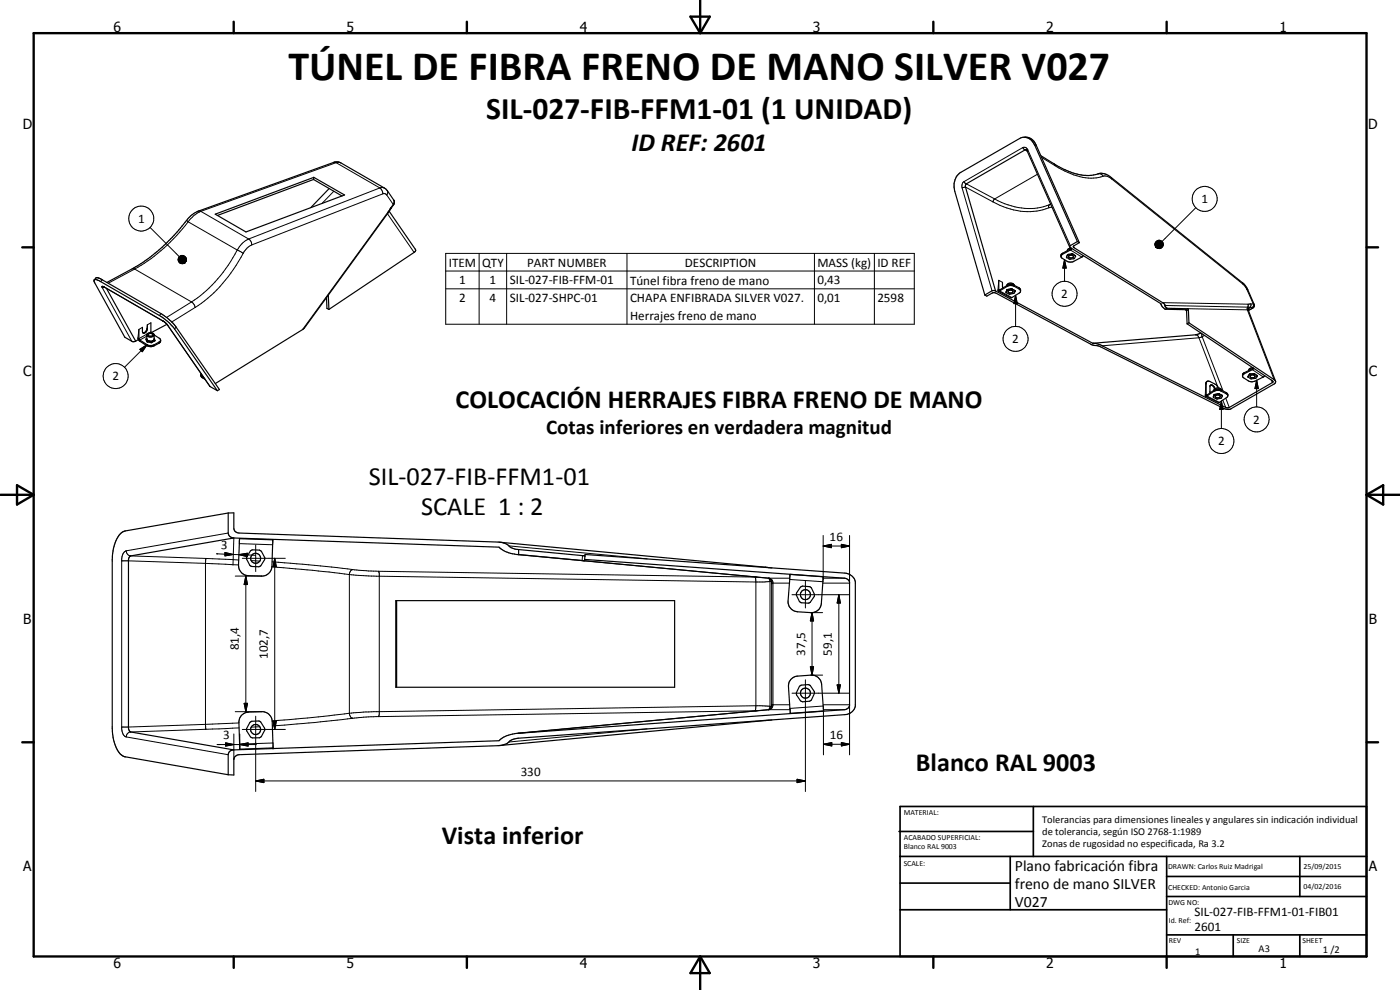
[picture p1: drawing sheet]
<svg xmlns="http://www.w3.org/2000/svg" width="420mm" height="297mm" viewBox="0 0 420 297" stroke-linecap="round" stroke-linejoin="round" font-family="sans-serif">
<g fill="none" stroke="#000" stroke-width=".3">
<path d="M100.1 48.7l.8 .1M100.2 57.4l-3.5 3.6M100.9 48.8l-40.6 14.6M100.9 48.8l.9-.1 .5 .2M100.9 48.8l13.1 7.6M114 56.4l.8 1 .1 .8M114 56.4l-39.4 15.3M114 56.4l.9-.1 .5 .1M114.9 58.2l.7-.1 .5 .4M114.9 58.2l-39.3 15.3M116.1 58.5l1.9 2.8M116.2 57.2l.2 .6-.3 .7"/>
<path d="M118.1 60l.2 .6-.3 .7M288.7 56.4l1.1-.3 8.2 4.5M288.7 56.4l9 30.8M289.3 54.5l.5 .6 8.7 4.6M289.3 54.5a1.68 1.68 0 0 0-.6 1.9M298.5 59.7a18.9 18.9 0 0 0 16.4 1.7M298.5 59.7l-.5 .9M306.9 44.3l.5 .6 .9 .4 .2-.3M306.9 44.3l-17.6 10.2M306.9 44.3l1.1 .1 .5 .6M308.5 45l12.7 28.7M310.5 43.6h.5"/>
<path d="M311.4 52.3l-12.9 7.4M312.6 47.2l4.1 2.5M316.4 49.2l.3 .5M316.7 49.7a19.5 19.5 0 0 0 13 3.6l1.4-.4M329.5 52.2h.7l.9 .7M331.1 52.9h1.2l1.4 .8M333.5 53.3l.2 .4M333.7 53.7l39.3 31.5M45 68.2l8.8 8.8M53.4 77.9l2.2 .9-2.1-.7zM53.5 78.1l2.1 .7-2.1-.4zM53.5 77.6l2.1 1.2-2.2-.9z"/>
<path d="M53.5 78.4l2.1 .4-1.9-.2zM53.6 77.3l2 1.5-2.1-1.2zM53.7 78.6l1.9 .2h-1.7zM53.7 77.1l.2-.2 1.7 1.9zM53.7 77.1l1.9 1.7-2-1.5zM53.9 78.8h1.7l-1.6 .2zM53.9 76.9l.2-.1 1.5 2zM54 79l1.6-.2zM54.1 76.8l.3-.1 1.2 2.1zM54.3 79.1l1.3-.3zM54.4 76.7l.2-.1 1 2.2zM54.6 79.1l1-.3z"/>
<path d="M54.6 76.6l.3 .1 .7 2.1zM54.9 79.1l.7-.3zM54.9 76.7l.3 .1 .4 2zM55.1 79l.5-.2zM55.2 76.8l.2 .1 .2 1.9zM55.4 78.9l.2-.1zM55.4 76.9l.2 .1v1.8zM55.6 77l.2 .3-.2 1.5zM55.8 77.3l.1 .2-.3 1.3zM55.9 78.3l-.3 .5zM55.9 78.1l-.3 .7zM55.9 77.5l-.3 1.3z"/>
<path d="M56 77.8l-.4 1zM56 66.2h.1M56 66.2l.5 .3M56.5 66.5a52.5 52.5 0 0 1-16.1 14.2M56.5 66.5l14.7 8.5M59.6 63.3l.7 .1M60.3 63.4a8.8 8.8 0 0 0-3.8 3.1M60.3 63.4l14.3 8.3M71.2 75l1.8 1M71.2 75a40.5 40.5 0 0 1-13.7 15.6M73 76a42.5 42.5 0 0 1-13.5 15.7l-.9 .5M74.6 71.7a2.02 2.02 0 0 1 1 1.8"/>
<path d="M74.6 71.7a7.3 7.3 0 0 0-3.4 3.3M75.6 73.5l-1.4 .9-1.2 1.6M116.3 64.1l8 11.6M116.4 63.6l-25.6 35.3M116.4 63.6l.1 .2M117.3 62.4l-.9 1.2M117.3 62.4v.2M118 61.3l-.7 1.1M118 61.3l.1 .1M118.1 61.4v.1M133.8 76h140.6v21.3h-140.6zM143.8 76v21.3"/>
<path d="M152 76v21.3M188.2 76v21.3M244.4 76v21.3M262.4 76v21.3M298 60.6a19.5 19.5 0 0 0 16.8 1.8M314.9 61.4l-.2 .4 .1 .6M315.3 61.2l-.4 .2M315.4 61.3l-.5 .1M315.8 62.1l-1 .3M318.9 76v.3M319.5 77.9l.5 2.5h-1zM319.5 77.9v6.5"/>
<path d="M321.3 74.7v.3l3.4 2.1M322.1 73.9l.3 .4M346.6 73.2l.4 1zM346.7 72.9l.3 1.3zM346.7 73.5l.3 .7zM346.7 73.8l.3 .4zM346.8 72.7l.2-.2v1.7zM346.8 72.7l.2 1.5-.3-1.3zM346.8 74l.2 .2zM347 72.5l.2-.2-.2 1.9zM347 74.2l.5 .3zM347 74.2l.7 .3z"/>
<path d="M347 74.2l1 .4zM347 74.2l1.3 .3zM347 74.2l1.5 .2-.2 .1zM347 74.2l1.7 .1-.2 .1zM347 74.2l1.9-.2-.2 .3zM347 74.2l2-.4-.1 .2zM347 74.2l2.1-.6-.1 .2zM347 74.2l2.2-.9-.1 .3zM347 74.2l2.1-1.2 .1 .3zM347 74.2l2-1.4 .1 .2zM347 74.2l1.9-1.6 .1 .2zM347.2 72.3l.2-.1-.4 2z"/>
<path d="M347.4 72.2l.2-.1-.6 2.1zM347.6 72.1h.3l-.9 2.1zM347.9 72.1h.3l-1.2 2.1zM348.2 72.1l.2 .1-1.4 2zM348.4 72.2l.2 .1-1.6 1.9zM348.6 72.3l.3 .3-1.9 1.6zM358.9 62.3l-10.1 10.1M30.6 86.2h.8M30.6 86.2l9 16.2M30.7 83.9l-.5 .6M31.2 86.1l17.6 10.2M31.3 86.1h.1"/>
<path d="M31.3 86.1l-.7-.2v.3M39.7 80.6l.7 .1M40.4 80.7l-7.9 4.3M40.4 80.7l17.1 9.9M42.7 98.2l-1 .6-.3 2.6 .3 .2 2.4-1.4M44.1 98.6l.1 .1M44.1 98.6a1.35 1.35 0 0 1-1.2 1.3M45.3 99.6l-.4 .3M45.3 96.9l-1.1 .6-.1 1.1M48.3 94.1l-.5 .6M48.8 96.3l.1 .1M48.8 96.3l1.6 1.3"/>
<path d="M50.2 97.5l.2 .1M50.4 97.6l12.7 18.4M52.9 98.2l-.5 .5M57.5 90.6l-7.5 4.6M57.5 90.6l.7 .7 .4 .9M58.6 92.2l-7 4.4M98.4 88.7l.1 .1M133.8 81.3h140.6M133.8 86.7h140.6M300.9 84.7l-1.1-.6-.3 2.9h.5v.3l3.7 2M302.2 85.6v.3M304.4 85.6v.3"/>
<path d="M304.8 88.6l.5 2.5h-1zM304.8 88.6v9.3M305.8 86.4v.3M348.9 90.8l25.7 .5M349.6 91.7l24.9 .5M355.8 92.9l.6-.3 17.9 .4M356.6 93l-.5 .3M372.8 84.8l.2 .4M373 85.2l1.2 1.6M374.2 86.8l1.9 4.4M374.2 86.8l.3 .1M374.3 93l8.1 20.9"/>
<path d="M374.3 93l.3 .1M374.5 92.2h.6M374.5 92.2l-.2 .8M374.6 91.3l-.1 .9M375.1 92.2h.8l-.2 .3M375.1 92.2l-.5 .5M375.4 91.2v.6l-.3 .4M375.7 92.5l-1 .6M375.9 92.5h-.2M376.1 91.2l-1.5 .1M376.1 91.2l.3 .1M376.1 91.2l.1 .6-.4 .4"/>
<path d="M42 104.8l2.1-1.4-1.4 2.1zM44.1 100.9l-2.2 1.1v.4M44.1 103.4v.4M44.1 103.4l-6.7 6.8M46.3 103.5v.3M46.3 101.4l.3 .8-1.1 .6-1.4-.3-.4-.8 .4-.2M47.7 102.7v.3M60.8 113.1v.3M358.8 100.5l.6 .2 .4 .6M359.8 101.3l-29 2.5M359.8 101.3l5.7 14.8M360.7 100.1l.1 .9"/>
<path d="M360.8 101l-1 .3M360.8 101l6.3 16.3M361.5 100.6l-.7 .4M361.9 115.2l-.2 3.3h.5v.3l3.8 1.9M362 115.1l-.1 .1M362.2 114.5l-.3 .7M363.3 115.6a1.1 1.1 0 0 1 1.1 1.2M364.3 117.1v.3M366.5 117v.3M367.9 119.5l1 2.8M367.9 117.8v.3M373.4 111.8v.3"/>
<path d="M375.9 110.6v.3l3.2 2.2M377.1 114.1l.5 2.5h-1zM377.1 114.1v8M381.5 114l.3 .8M366.6 120.4l.5 2.5h-1.1zM366.6 120.4v8.2M367 120.1l.9 2.2M68.5 159.9l-30.6 5.4M36.5 168.3l35.1 1.2M37.9 165.3a1.45 1.45 0 0 0 1.3 1.5l22.6 .8M37.9 165.3a2.62 2.62 0 0 0-1.4 2.4l.1 51.3a2.34 2.34 0 0 0 1.3 2.1M61.8 167.6l9.9 .4"/>
<path d="M61.8 167.6v51.2M65.4 166.2h-.4l5 .2M67.5 165.8l2.5 .6-2.5 .4zM70 166.4h1.7M70.2 161.4l-.3 8.1M70.6 172.8h7.9M71.7 166.4l2.5-.4v1zM71.7 166.4l5 .2M71.8 163.1l10 .3M72.7 167.5h12.9M73.8 172.8l.5 2.6h-1zM73.8 172.8v40.7"/>
<path d="M75.4 168.2l2.6 .2M76.7 163.5v8M81.6 170.1l12.2 1 11 1.3M81.6 168.6l14.6 1.2 11.5 1.3 5.9 .3M82.5 167.5l.4 2.5h-1zM82.5 167.5v51.4M104.8 172.4l8.2 .5 113.9 1.7 4.2-.1M104.8 172.4v41.6M105.9 170.9a1.49 1.49 0 0 0-1.1 1.5M113.6 171.4l113 1.7M113.6 171.4l.2 .7v42.2l-.2 .7M152.7 163.8l41.5 3.9"/>
<path d="M174.8 166.7l-.1 1.5 56 5.3M226.6 173.1h.6M226.6 173.1v.1M226.6 173.2l.3 1.2v37.6l-.3 1.3M229.7 170.2l.2 .1M230.7 173.5h6.3M230.7 173.5l.9 .4 .4 .8v37l-.4 .8-.9 .4M230.7 173.5l.4 1M231.1 174.5v37.4M231.5 174.4l-.4 .1M231.6 175h.1M231.6 175h5.3"/>
<path d="M237 173.9l10 .6M237.7 178.4h17.2M241.7 174.4v8M247 163.8l2.5-.5v1zM247 173.5h6.4M247 163.8h8M247 160.7v13.1M251.7 178.4l.5 2.5h-1zM251.7 178.4v29.6M252.5 163.3l2.5 .5-2.5 .5zM255 160.7v14.3h-8.1M243.3 183.8h3.6"/>
<path d="M243.7 183.8l.5 2.5h-1zM243.7 183.8v18.8M61.8 218.8l-22.8 .8-.9 .7-.2 .8M70.6 213.5h8M71.7 216.9l-35.2 1.2M71.7 218.4l-9.9 .4M72.7 218.9h12.9M73.3 211h1l-.5 2.5zM76.7 214.9v22.6M78 218.1l-2.6 .1M81.9 216.4h1l-.4 2.5zM104.8 214l-12.6 1.4-10.5 .9"/>
<path d="M104.8 214l.4 1.1 .7 .4M105.9 215.5l-11.5 1.3-12.7 1M113.6 215l-7.7 .5M194.2 218.7l-41.5 3.9M226.6 213.3h.6M226.6 213.3l-113 1.7M229.9 216.2h-.2M230.7 212.9h6.4M230.7 212.9l-75.1 7.1M231.1 211.9l.4 .1M231.1 211.9l-.4 1M231.1 211.9l-4.2-.1-114.7 1.7-7.4 .5"/>
<path d="M231.6 211.5h.1M231.6 211.5h5.4M237.7 208h17.2M241.7 204v33.5M243.2 200.1h1l-.5 2.5zM243.4 202.6h3.5M247 211.5h8v15M247 211.8l-9.9 .8M251.2 205.5h1l-.5 2.5zM253.4 212.9h-6.3v13.6M37.9 221.1l30.6 5.3M65.2 223.4h11.8"/>
<path d="M67.7 222.9l2.5 .5-2.5 .5zM70.2 220.2v7.7M72 223.4l2.5-.5v1zM72 220.2v3.8M76.7 234.3l2.5-.5v1zM76.7 234.3h165M81.9 222.9l-10 .4M239.2 233.8l2.5 .5-2.5 .5zM247.1 223.3l2.5-.5v1zM247.1 223.3h7.9M252.5 222.8l2.5 .5-2.5 .5z"/>
<circle cx="361.5" cy="59.7" r="3.8"/>
<circle cx="42.4" cy="65.6" r="3.8"/>
<circle cx="319.5" cy="88.2" r="3.7"/>
<circle cx="34.7" cy="112.9" r="3.7"/>
<circle cx="304.8" cy="101.7" r="3.8"/>
<circle cx="366.6" cy="132.3" r="3.7"/>
<circle cx="377.1" cy="125.8" r="3.8"/>
</g>
<g fill="none" stroke="#000" stroke-width=".35">
<path d="M94.1 53.8l8.5 5M94.1 53.8l-28.8 10.8M94.2 53.2l-.1 .6M98.8 56.6l-5.5 5.7M307.3 41.2a3.4 3.4 0 0 1 3.7 2.4l12.9 29.2M312.4 46.7l4 2.5a16.9 16.9 0 0 0 12.5 3.2 3.9 3.9 0 0 1 4.2 .5l40.2 32.3 .9 1.1 2.3 5.2-.4 .8-1.4 .9M64.6 64.3l29.6-11.1 9.2 5.3-29.6 11.1zM116.8 63.4l7.9 11.5v.5l-26 17.4M320.3 75.2a.93 .93 0 0 1 1.2-.7l-3 1.8-.1 .8 .4 .4a3.8 3.8 0 0 0 2.4 1.2l.9-.2 2.6-1.4 .4-.4M320.4 76.5l-.3 .6M320.4 76.5h.1M320.5 76.4h.1"/>
<path d="M320.6 76.4l-.2 .1M320.6 76.3v.1M320.7 76.9a.74 .74 0 0 1 .8-.4 .74 .74 0 0 1 .6 .7 .85 .85 0 0 1-1.4-.3zM321 74.1l-13-29.1h-.3l-17.7 10.2-.2 .9 9 31.2M321.7 74.6l-2.8 1.7-.5 .6M321.7 76.2h.3M321.7 76.2l-1.1 .2M321.7 76.2h.1M321.7 76.2h.2M321.9 76.2h.1M322 76.2l.7 .6M322.7 76.8l-.2 .7-.3 .1a1.8 1.8 0 0 1-2-.3l-.1-.2"/>
<path d="M322.7 76.7v.1M323.3 72.5l-2.2 1.3-.1 .3 27.4 17 .4 .9 .9 .8M323.3 72.5l.6 .3M323.3 72.5l-12.8-28.9a3.3 3.3 0 0 0-4.5-2l-17.7 10.1a5.2 5.2 0 0 0-1.8 5.7l9.1 31.1M323.9 72.8l-1.6 .9-.2 .5 26.8 16.6 .5 .4 .3 .7 .6 .6M28.3 84a1.35 1.35 0 0 1 2.2-.2l17.8 10.3a17.2 17.2 0 0 1 4.6 4.1l13 18.7-.7 .3M28.3 83.9h.8l1.1 .6 18.3 10.6 2.4 1.8 1.4 1.6 12.9 18.7M28.3 83.9l.1 1 9.1 16.3 2.2 1.3 1-.1M31.1 86.1l18 10.3M32 86.5l8.7 15.9M32.1 84.8l7.6-4.2a47 47 0 0 0 10-7.4l5.4-5.9a9.7 9.7 0 0 1 4.5-4l41.3-14.7 1.4 .3 13.3 7.7 2.5 3.4 .3 .6-.2 .8-1.5 2.1-25.3 34.9-26.8 16.7M41.7 98.8v3.1l2.7 1.6 .5 .2a3.7 3.7 0 0 0 2.8-1l.5-.6"/>
<path d="M44.2 97.5a2.17 2.17 0 0 1-.6 2.3l-.4 .2-.4-.2-.1-1.6M45.3 96.9l.1 3M49.1 96.4h.1M49.1 96.4l1.1 1.1 12.7 18.4 2.3 1.3M50.1 97.3l-4.7 2.5M98 89.3l.1 3.2 .6 .3M98.5 88.6h.1M98.5 88.6v.1M98.5 88.7l.2 4.1M295.6 88.5l.6 .4 1.7-1.1 1 .1 28.6 15.5 2.5 .5 37.6 18.8h1.7l13.1-7.5 .4-.8M298.8 87.3l29.1 15.7M298.8 87.3l-1.1-.1-2.1 1.3"/>
<path d="M299.5 87l.2 .4M299.8 84.1v2.9l2.9-1.6h1.2l.5 .2M300.9 84.7l.1 1.7M302.2 87l-.2 .7 1 .6 1.3-.3 .3-.7M302.3 87h-.1M302.3 86.9h.1M302.4 86.9l-.2 .1M302.6 87.3a.74 .74 0 0 1 .8-.3 .74 .74 0 0 1 .5 .7 .77 .77 0 0 1-.8 .2 .77 .77 0 0 1-.5-.6zM303.4 86.7h.3M303.4 86.7l-1 .2M303.4 86.7h.1M303.6 86.7h.1"/>
<path d="M303.7 86.7h.1M303.7 86.7l.8 .5M304.4 85.6l1.4 .8 .4 .3 .1 .8-.4 .4-2.2 1.4h-.4l-3.6-1.9M304.4 85.6a1.22 1.22 0 0 0-1.2-.7 1.22 1.22 0 0 0-1 .8M304.5 87.2l.1 .1M306.3 87.1l-1.9-1.2a2.17 2.17 0 0 0-2.2 0l-2.5 1.5M349.7 92.8l6.1 .1 .3 .4 .2 3.9M350.3 92.5l6.2 .1 .1 .2 .2 4.1M350.3 92.5l-.6 .3M356.3 97.2l25.6 17.1 .1 .4-13.2 7.6h-.8l-37.9-18.9-2.2-.4M356.8 96.9l-.5 .3M356.8 96.9l25.6 17 .4 .5"/>
<path d="M360.5 99.9l-1.7 .6-30.9 2.5M374.6 92.6v.1M374.7 92.6l-.1 .5 8.2 21.3M41.4 101.4l.4 .8 2.3 1.6a2.33 2.33 0 0 0 2.2 0l1.7-1.1 .2-.7M41.5 101.9l-.8 .5M44 101.8l.2 .6M44 101.8h.1M44 101.8l.1 .1M44.1 100.5a1.26 1.26 0 0 1 2.2-.1v1.5M44.1 101.6l-.1 .2M44.1 100.5a1.37 1.37 0 0 0 2.2 .2M44.1 101.7v.2"/>
<path d="M44.1 100.5v1.2M44.1 101.9l.1 .5M44.1 101.9l1 .5M44.2 102.4l.1 .1M44.2 102.4h.1M44.3 102.4v.1M44.3 102.5l1.1 .2M44.5 100.3a.79 .79 0 0 1 .8-.3 .79 .79 0 0 1 .6 .6l-1 .3-.3-.1zM45.1 102.4h-.8M45.1 102.4l.3 .3M45.4 102.7h.1M45.5 102.6v.1"/>
<path d="M45.9 102.2l-.8 .2M45.9 102.2l-.4 .4M46 102.2h.3M46.3 100.5l1.7 1.1 .2 .5M46.3 101.7v.1M46.3 101.9l-.4 .3M46.3 101.9v.3l-.8 .5M46.3 102l.1 .2-.9 .5-1.3-.3M60.3 112.4l.2 .8 1 .6M60.3 112.5l.9 .8M60.4 112.1l-.1 .4M361.7 118.5l.4 .4a4.8 4.8 0 0 1 3.9-1.8l2.2 1.1 .3 .5"/>
<path d="M362.3 114.4l.8 .1a3.1 3.1 0 0 1 2.3 1.5l.2 .4M362.3 114.4l-.3 .5v3.6h.2l2.1-1.4M362.3 114.4l-.1 .1M364.3 117.1l.5-.2a4.1 4.1 0 0 1 3.7 1.4l-.2 .9-2.6 1.6-3.8-1.9M364.4 118.5l-.3 .6M364.4 118.4v.1M364.6 118.4h-.2M364.6 116.6a.94 .94 0 0 0-.4-.9 .94 .94 0 0 0-1 0v2.2M364.6 116.6l.4-.1a1.16 1.16 0 0 1 1.6 .6M364.6 116.6l-.2 .5M364.9 118.7a.83 .83 0 0 1 1.3 .3 .93 .93 0 0 1-1.5-.1zM365.6 118.2h.3"/>
<path d="M365.6 118.2l-1 .2M365.7 118.1h.1M365.7 118.1l.1 .1M365.9 118.2l.8 .4M365.9 118.2h.1M366.7 118.6l.1 .1M366.8 118.7l-.4 .8a1.79 1.79 0 0 1-2.2-.3l-.1-.1M374.9 112.4l-.3 .5M374.9 112.3v.1M375 112.3h.1M375.1 112.3h-.2M375.1 112.3l-.2 .1"/>
<path d="M375.1 112.2v.1M375.3 112.6a.71 .71 0 0 1 .8-.2 .71 .71 0 0 1 .5 .7 .86 .86 0 0 1-1.4-.2zM376.1 110.4l-3.2 1.8 .2 1 1.5 1a2.17 2.17 0 0 0 2.1 .1l2.6-1.3 .2-.3M376.1 110.4l-1.1 .2-.2 .5M376.2 112.1l.3 .1M376.3 110.5l-3.1 1.8-.3 .4M376.5 112.1l-1.4 .2M376.5 112.1v.1M376.5 112.2l.7 .4M377.2 112.6l.1 .2M377.3 112.8l-.4 .7-1.3 .2-1-.5v-.3M68.5 153.9h1.7v4.6a1.52 1.52 0 0 0 1.5 1.4l77.8 2.7 82.1 7.8"/>
<path d="M68.5 153.9v6a1.6 1.6 0 0 0 1.7 1.5M68.5 153.9l-30.9 5.4a6.1 6.1 0 0 0-3.5 5l-.4 3.5v50.8a11.8 11.8 0 0 0 2.5 7.8l1.3 .7 31 5.4M70.2 161.4l79.6 2.8a9.3 9.3 0 0 0 5.8 2.2M70.2 161.4l-31 5.4-.3 .2-.3 1v50.9l.6 .7 31 5.4M71.9 161.6l10 .4-.3 8a3 3 0 0 1-3.1 2.8l-4-.1a3.1 3.1 0 0 1-2.9-3.1zM75.2 165.3l.5-.3 2.2 .1 .5 .3 1 2.2-1.4 2.3-2.4 .1-.6-.3-1-2.3zM150 162.7a5.1 5.1 0 0 1 3.4 1.6l2.2 .6M155.4 166.4l75.4 7.1 .5 .4 .3 .9v36.8l-.2 .7-.5 .6-75.5 7.1M155.6 166.4l19.4 1.8h.5v-.3M155.6 164.9l19.9 1.9M155.6 164.9v1.5M175.5 167.9l.1-1.5 78 5.6a3.4 3.4 0 0 1 3.1 2.6v37.2a3.2 3.2 0 0 1-3.1 2.6l-98 7.1-1.9 .4-1.7 1.3-2.5 .5-77.8 2.7-1.1 .5-.4 .7v4.9h-1.7"/>
<path d="M175.5 167.9l78.5 5.7 .5 .3 .5 .8-.1 37.3-.6 .6-.9 .3-97.8 7.1a8.7 8.7 0 0 0-5.8 2.2l-79.6 2.8M237.1 172.3l10 .8-.6 8a2.98 2.98 0 0 1-3.2 2.7l-4-.2a3 3 0 0 1-2.8-3.3zM247.1 173.1h.1M118.8 180.2h83.7v26h-83.7zM119 180.2v26M72.5 214.6l1.3-.8 4.8-.3a3 3 0 0 1 3.1 3l.2 7.9-9.9 .4-.3-8.4zM75 216.7l.6-.3 2.1-.1 .6 .4 1.1 2.1-1 2.2-.5 .4h-2.2l-.5-.3-1.2-2.1zM231.6 216l-81.7 7.7M239.9 205.9l.5-.3 2.2-.2 .6 .3 1.2 2.1-.9 2.3-.5 .3-2.2 .2-.6-.3-1.2-2.1zM247.2 213.3l-.6-7.9a3 3 0 0 0-3.2-2.8l-4 .3a2.9 2.9 0 0 0-2.8 3.1l.6 8M70.2 225a1.54 1.54 0 0 0-1.7 1.4v6.1"/>
<circle cx="76.7" cy="167.5" r="1.5"/>
<circle cx="241.7" cy="178.4" r="2.72"/>
<circle cx="241.7" cy="178.4" r="1.5"/>
<circle cx="76.7" cy="218.9" r="1.52"/>
<circle cx="241.7" cy="208" r="1.48"/>
</g>
<g fill="#000">
<circle cx="320.1" cy="77.1" r=".18"/>
<circle cx="320.5" cy="76.4" r=".18"/>
<circle cx="321.7" cy="76.2" r=".18"/>
<circle cx="302" cy="87.6" r=".18"/>
<circle cx="302.2" cy="87" r=".18"/>
<circle cx="302.4" cy="86.9" r=".18"/>
<circle cx="303.7" cy="86.7" r=".18"/>
<circle cx="304.4" cy="85.6" r=".18"/>
<circle cx="304.5" cy="87.2" r=".18"/>
<circle cx="304.6" cy="87.3" r=".18"/>
<circle cx="44" cy="101.8" r=".18"/>
<circle cx="44" cy="101.7" r=".18"/>
<circle cx="44.2" cy="102.4" r=".18"/>
<circle cx="45.4" cy="102.7" r=".18"/>
<circle cx="364.4" cy="118.5" r=".18"/>
<circle cx="364.6" cy="118.4" r=".18"/>
<circle cx="365.6" cy="118.2" r=".18"/>
<circle cx="365.8" cy="118.2" r=".18"/>
<circle cx="366.8" cy="118.7" r=".18"/>
<circle cx="374.6" cy="112.9" r=".18"/>
<circle cx="375.1" cy="112.3" r=".18"/>
<circle cx="376.2" cy="112.1" r=".18"/>
<circle cx="376.5" cy="112.2" r=".18"/>
<circle cx="377.2" cy="112.6" r=".18"/>
<circle cx="377.3" cy="112.8" r=".18"/>
<circle cx="175.5" cy="166.8" r=".18"/>
<circle cx="81.9" cy="224.4" r=".18"/>
</g>
<g fill="none" stroke="#000" stroke-width=".71">
<path d="M10.1 9.9h400v277.1h-400zM70.1 6.5v3.4M140.1 6.5v3.4M207.2 5h5.8l-2.9 4.9zM210.1 0v9.9M280.1 6.5v3.4M350.1 6.5v3.4M6.7 74.2h3.4M410.1 74.2h3.5M.1 148.5h10M5.1 145.6l5 2.9-5 2.9zM410.1 148.5h10"/>
<path d="M410.1 148.5l5-2.9v5.8zM6.7 222.7h3.4M410.1 222.7h3.5M70.1 287v3.4M140.1 287v3.4M210.1 287v10M210.1 287l2.9 5h-5.8zM280.1 287v3.4M350.1 287v3.4"/>
</g>
<g fill="none" stroke="#000" stroke-width=".51">
<path d="M269.8 249.5h40.3M270.1 242h140v45h-140zM270.1 257h140M303.2 257v16M310.1 242v15M350.1 257v30M390.1 257v12M270.1 265h33.1M270.1 273h80M350.1 269h60M350.1 263h60M350.1 280.5h60"/>
<path d="M370.1 280.5v6.5M390.1 280.5v6.5"/>
</g>
<g fill="#000">
<path d="M55.9 78.3l-.3 .5zM55.9 78.1l-.3 .7zM56 77.8l-.4 1zM55.9 77.5l-.3 1.3zM55.8 77.3l.1 .2-.3 1.3zM55.6 77l.2 .3-.2 1.5zM55.4 76.9l.2 .1v1.8zM54.9 76.7l.3 .1 .4 2zM54.6 76.6l.3 .1 .7 2.1zM54.4 76.7l.2-.1 1 2.2zM54.1 76.8l.3-.1 1.2 2.1zM53.9 76.9l.2-.1 1.5 2z"/>
<path d="M53.7 77.1l.2-.2 1.7 1.9zM53.7 77.1l1.9 1.7-2-1.5zM53.6 77.3l2 1.5-2.1-1.2zM53.5 77.6l2.1 1.2-2.2-.9zM53.4 77.9l2.2 .9-2.1-.7zM53.5 78.1l2.1 .7-2.1-.4zM53.7 78.6l1.9 .2h-1.7zM53.9 78.8h1.7l-1.6 .2zM54 79l1.6-.2zM54.3 79.1l1.3-.3zM54.6 79.1l1-.3zM54.9 79.1l.7-.3z"/>
<path d="M55.1 79l.5-.2zM55.4 78.9l.2-.1zM347 74.2l.5 .3zM347 74.2l.7 .3zM347 74.2l1 .4zM347 74.2l1.3 .3zM347 74.2l1.5 .2-.2 .1zM347 74.2l1.7 .1-.2 .1zM347 74.2l1.9-.2-.2 .3zM347 74.2l2.1-.6-.1 .2zM347 74.2l2.2-.9-.1 .3zM347 74.2l2.1-1.2 .1 .3z"/>
<path d="M347 74.2l2-1.4 .1 .2zM347 74.2l1.9-1.6 .1 .2zM348.6 72.3l.3 .3-1.9 1.6zM348.4 72.2l.2 .1-1.6 1.9zM348.2 72.1l.2 .1-1.4 2zM347.9 72.1h.3l-1.2 2.1zM347.6 72.1h.3l-.9 2.1zM347.4 72.2l.2-.1-.6 2.1zM347 72.5l.2-.2-.2 1.9zM346.8 72.7l.2-.2v1.7zM346.8 72.7l.2 1.5-.3-1.3zM346.7 72.9l.3 1.3z"/>
<path d="M346.6 73.2l.4 1zM346.7 73.5l.3 .7zM346.7 73.8l.3 .4zM346.8 74l.2 .2zM304.8 88.6l.5 2.5h-1zM319.5 77.9l.5 2.5h-1zM42 104.8l2.1-1.4-1.4 2.1zM377.1 114.1l.5 2.5h-1zM366.6 120.4l.5 2.5h-1.1zM67.5 165.8l2.5 .6-2.5 .4zM71.7 166.4l2.5-.4v1zM73.8 172.8l.5 2.6h-1z"/>
<path d="M82.5 167.5l.4 2.5h-1zM247 163.8l2.5-.5v1zM252.5 163.3l2.5 .5-2.5 .5zM243.7 183.8l.5 2.5h-1zM251.7 178.4l.5 2.5h-1zM73.3 211h1l-.5 2.5zM81.9 216.4h1l-.4 2.5zM243.2 200.1h1l-.5 2.5zM251.2 205.5h1l-.5 2.5zM67.7 222.9l2.5 .5-2.5 .5zM72 223.4l2.5-.5v1zM76.7 234.3l2.5-.5v1z"/>
<path d="M239.2 233.8l2.5 .5-2.5 .5zM247.1 223.3l2.5-.5v1zM252.5 222.8l2.5 .5-2.5 .5z"/>
</g>
<path d="M55.4 76.8v2M347 74h2M347.2 72.2v2" fill="none" stroke="#000" stroke-width=".38"/>
<path d="M53.5 78.6h2.1" fill="none" stroke="#000" stroke-width=".42"/>
<text font-size="12.6" x="86.6" y="23.9">TÚNEL DE FIBRA FRENO DE MANO SILVER V027</text>
<text font-size="9.4" x="145.9" y="35.7">SIL-027-FIB-FFM1-01 (1 UNIDAD)</text>
<g font-size="7.9">
<text x="189.5" y="45.2">ID REF: 2601</text>
<text x="136.7" y="122.5">COLOCACIÓN HERRAJES FIBRA FRENO DE MANO</text>
<text x="110.7" y="145.7">SIL-027-FIB-FFM1-01</text>
<text x="126.4" y="154.6">SCALE 1 : 2</text>
<text x="274.9" y="231.4">Blanco RAL 9003</text>
<text x="132.6" y="253.2">Vista inferior</text>
</g>
<text font-size="6.3" x="163.9" y="130.2">Cotas inferiores en verdadera magnitud</text>
<g font-size="4.7">
<text x="304.6" y="261.2">Plano fabricación fibra</text>
<text x="304.6" y="266.6">freno de mano SILVER</text>
<text x="304.6" y="272">V027</text>
</g>
<g font-size="4.2">
<text x="34" y="9.6">6</text>
<text x="104" y="9.6">5</text>
<text x="174" y="9.6">4</text>
<text x="244" y="9.6">3</text>
<text x="314" y="9.6">2</text>
<text x="384" y="9.6">1</text>
<text x="6.8" y="38.7">D</text>
<text x="410.6" y="38.7">D</text>
<text x="7" y="112.9">C</text>
<text x="410.8" y="112.9">C</text>
<text x="7" y="187.1">B</text>
<text x="410.8" y="187.1">B</text>
<text x="7" y="261.4">A</text>
<text x="410.8" y="261.4">A</text>
<text x="34" y="290.4">6</text>
<text x="104" y="290.4">5</text>
<text x="174" y="290.4">4</text>
<text x="244" y="290.4">3</text>
<text x="314" y="290.4">2</text>
<text x="384" y="290.4">1</text>
</g>
<g font-size="3.9">
<text x="360.5" y="61">1</text>
<text x="41.4" y="66.9">1</text>
<text x="134.7" y="80">ITEM</text>
<text x="144.7" y="80">QTY</text>
<text x="158.2" y="80">PART NUMBER</text>
<text x="205.6" y="80">DESCRIPTION</text>
<text x="245.3" y="80.1">MASS (kg)</text>
<text x="263.3" y="80">ID REF</text>
<text x="137.8" y="85.3">1</text>
<text x="146.9" y="85.3">1</text>
<text x="153" y="85.3">SIL-027-FIB-FFM-01</text>
<text x="189.1" y="85.4">Túnel fibra freno de mano</text>
<text x="245.3" y="85.3">0,43</text>
<text x="318.5" y="89.5">2</text>
<text x="137.8" y="90.6">2</text>
<text x="146.9" y="90.6">4</text>
<text x="153" y="90.6">SIL-027-SHPC-01</text>
<text x="189.1" y="90.6">CHAPA ENFIBRADA SILVER V027.</text>
<text x="189.1" y="95.9">Herrajes freno de mano</text>
<text x="245.3" y="90.6">0,01</text>
<text x="263.3" y="90.6">2598</text>
<text x="303.8" y="103">2</text>
<text x="33.7" y="114.1">2</text>
<text x="376.1" y="127.1">2</text>
<text x="365.6" y="133.6">2</text>
<text x="66.2" y="164.7" transform="rotate(2 66.2 164.7)">3</text>
<text x="249" y="162.3">16</text>
<text x="71.7" y="195.1" transform="rotate(-90 71.7 195.1)">81,4</text>
<text x="80.4" y="197.7" transform="rotate(-90 80.4 197.7)">102,7</text>
<text x="241.6" y="196.7" transform="rotate(-90 241.6 196.7)">37,5</text>
<text x="249.6" y="196.7" transform="rotate(-90 249.6 196.7)">59,1</text>
<text x="67" y="221.8">3</text>
<text x="249.1" y="221.8">16</text>
<text x="156.3" y="232.7">330</text>
<text x="358.5" y="275">SIL-027-FIB-FFM1-01-FIB01</text>
<text x="358.5" y="279.4">2601</text>
</g>
<g font-size="3.1">
<text x="312.7" y="246.8">Tolerancias para dimensiones lineales y angulares sin indicación individual</text>
<text x="312.7" y="250.4">de tolerancia, según ISO 2768-1:1989</text>
<text x="312.7" y="254">Zonas de rugosidad no especificada, Ra 3.2</text>
<text x="358.7" y="286.5">1</text>
<text x="377.7" y="285.6">A3</text>
<text x="397" y="285.9">1 /2</text>
</g>
<g font-size="2.4">
<text x="271.2" y="244.4">MATERIAL:</text>
<text x="271.3" y="252">ACABADO SUPERFICIAL:</text>
<text x="271.3" y="254.6">Blanco RAL 9003</text>
<text x="271.2" y="259.7">SCALE:</text>
<text x="350.6" y="260.8">DRAWN: Carlos Ruiz Madrigal</text>
<text x="391.2" y="260.6">25/09/2015</text>
<text x="350.6" y="267">CHECKED: Antonio Garcia</text>
<text x="391.2" y="266.7">04/02/2016</text>
<text x="350.6" y="271.4">DWG NO:</text>
<text x="350.8" y="276.9">Id. Ref:</text>
<text x="350.8" y="282.8">REV</text>
<text x="371.2" y="282.9">SIZE</text>
<text x="390.9" y="282.9">SHEET</text>
</g>
</svg>
